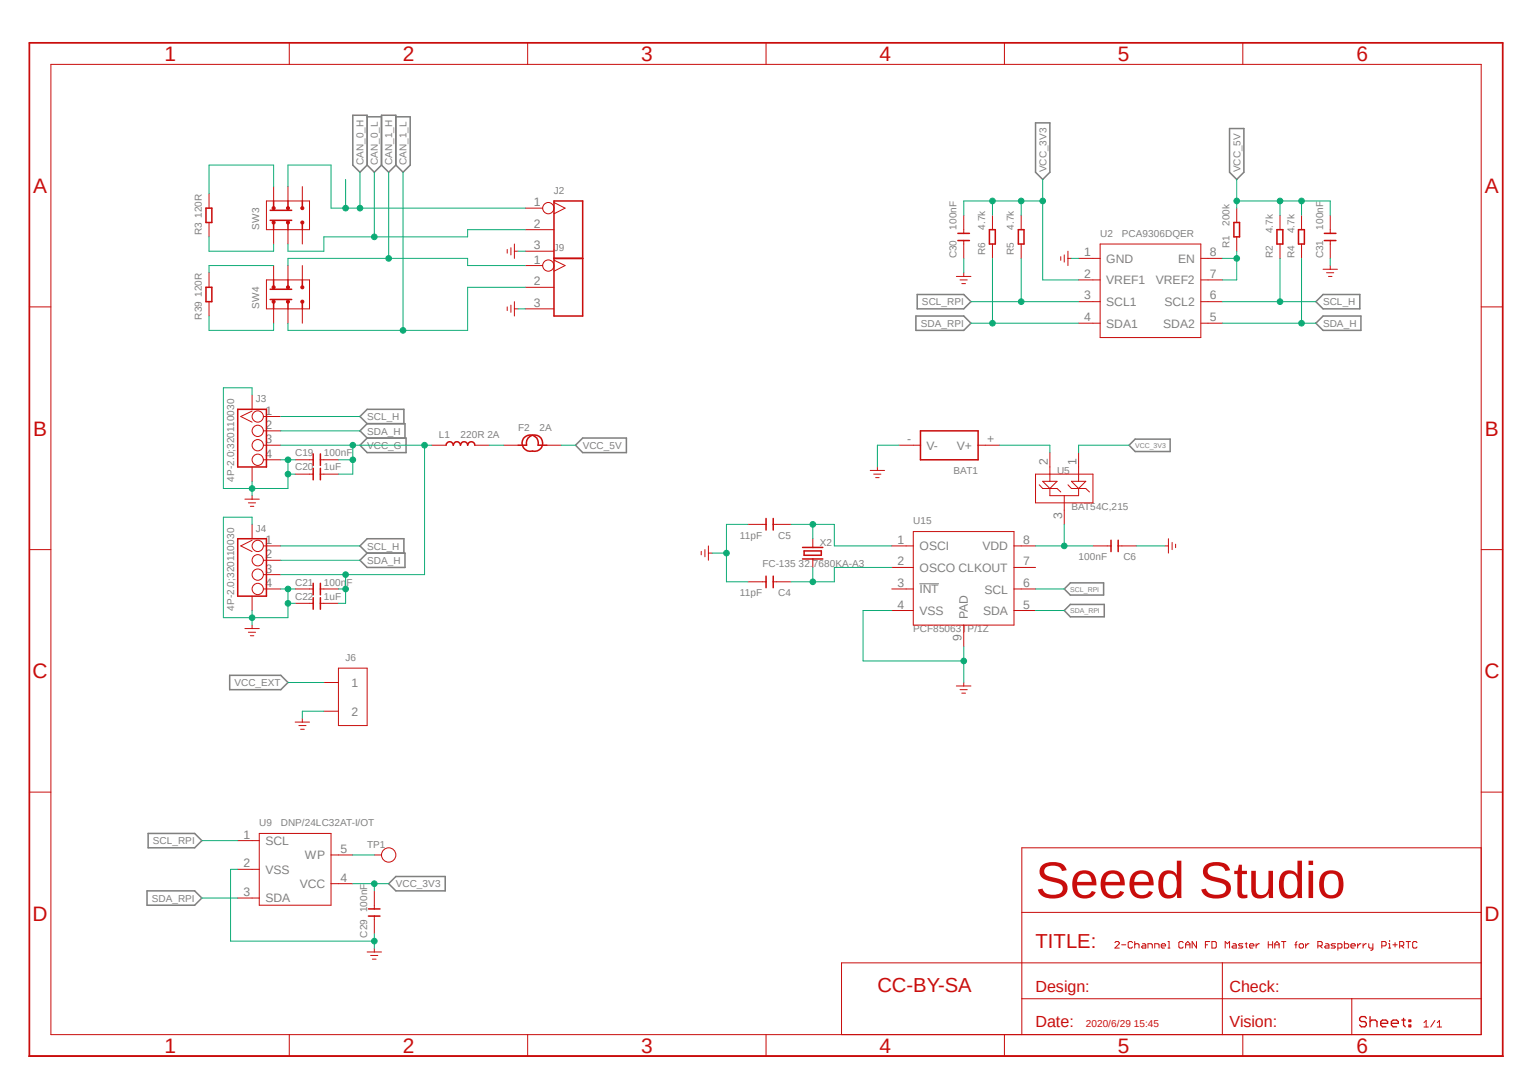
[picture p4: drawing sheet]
<svg xmlns="http://www.w3.org/2000/svg" width="297mm" height="210mm" viewBox="0 0 297 210" stroke-linecap="round" stroke-linejoin="round" font-family="sans-serif">
<path d="M292.9 8l-288.8 197.7M4.1 205.6l.2 .1" fill="none" stroke="#fff" stroke-width=".19"/>
<path d="M178.9 113.6h3.9" fill="none" stroke="#808080" stroke-width=".19"/>
<g fill="none" stroke="#808080" stroke-width=".3">
<path d="M68.7 22.4h2.8v9.7l-1.4 1.4-1.4-1.4zM71.5 32.1l1.4 1.4 1.4-1.4M71.5 22.7h2.8M74.3 32.1v-9.7h2.7v9.7M74.3 32.1l1.3 1.4 1.4-1.4M77 22.7h2.8v9.4l-1.4 1.4-1.4-1.4M201.5 23.9h2.8v9.6l-1.4 1.4-1.4-1.4zM239.3 25h2.8v8.5l-1.4 1.4-1.4-1.4zM178.5 57.3h9.1l1.4 1.4-1.4 1.4h-9.1zM256.1 58.7l1.4-1.4h7.2v2.8h-7.2zM178.3 61.5h9.3l1.4 1.4-1.4 1.4h-9.3zM256.1 62.9l1.4-1.4h7.4v2.8h-7.4z"/>
<path d="M70.1 86.7l1.4-1.4h7.5v2.8h-7.5zM71.5 82.5l-1.4 1.4 1.4 1.4M71.5 82.5h7.3v2.8M71.5 82.5l-1.4-1.4 1.4-1.4h7.1v2.8M112 86.7l1.4-1.4h8.5v2.8h-8.5zM219.8 86.7l1.1-1.2h6.9v2.4h-6.9zM71.5 107.7h7.3v2.7h-7.3l-1.4-1.3zM71.5 107.7l-1.4-1.4 1.4-1.4h7.1v2.8M207.1 118.8l1.2-1.2h6.6v2.5h-6.6zM208.3 113.5h6.5v2.3h-6.5l-1.2-1.2zM44.7 131.4h10l1.3 1.4-1.3 1.4h-10zM28.6 173.4h9.3l1.4 1.4-1.4 1.4h-9.3z"/>
<path d="M28.8 162.2h9.1l1.4 1.4-1.4 1.4h-9.1zM77 170.6h9.7v2.8h-9.7l-1.4-1.4z"/>
</g>
<path d="M5.7 205.7v-197.4h286.8v197.4M5.7 205.6h286.8" fill="none" stroke="#c90d0c" stroke-width=".34"/>
<g fill="none" stroke="#c90d0c" stroke-width=".19">
<path d="M9.9 12.5h278.4v188.9h-278.4zM56.3 8.3v4.2M102.7 8.3v4.2M149.1 8.3v4.2M195.5 8.3v4.2M241.9 8.3v4.2M40.7 37.7v2.8M51.9 39.1h8.3v5.6h-8.3zM53.3 36.3v2.8M56 36.3v2.8M58.8 36.3v2.8M107.8 39.4l2.2 1.1-2.2 1.1"/>
<path d="M5.7 59.7h4.2M40.7 43.3v2.8M40.7 53.1v2.8M40.7 58.7v2.8M53.3 44.7v2.8M56 44.7v2.8M58.8 44.7v2.8M98.7 48.6v.7M98.7 59.7v.8M99.4 48.2v1.4M99.4 59.4v1.4M100.1 48.9h.7"/>
<path d="M100.1 47.5v2.8M100.1 58.7v2.8M102.2 40.5h3.4M102.2 44.7h5.6M102.2 48.9h5.6M102.2 51.7h3.4M102.2 55.9h5.6M107.8 50.6l2.2 1.1-2.2 1.1M186.1 53.8h2.9M186.9 54.5h1.4M187.2 55.2h.7M187.6 41.9v3.5"/>
<path d="M187.6 46.8v3.5M187.6 53.1v.7M193.2 41.9v2.8M193.2 47.5v2.8M198.8 41.9v2.8M198.8 47.5v2.8M206.5 50v.7M207.1 49.6v1.4M207.9 50.3h.6M207.9 48.9v2.8M209.9 50.3h4.2M209.9 54.5h4.2"/>
<path d="M209.9 58.7h4.2M214.1 47.5h19.6v18.2h-19.6zM233.7 50.3h4.2M233.7 54.5h4.2M233.7 58.7h4.2M240.7 40.5v2.8M240.7 46.1v2.8M249.1 41.9v2.8M249.1 47.5v2.8M253.3 41.9v2.8M253.3 47.5v2.8M257.5 52.4h2.8"/>
<path d="M258.2 53.1h1.4M258.6 53.8h.6M258.9 41.9v3.5M258.9 46.8v3.5M258.9 51.7v.7M288.3 59.7h4.2M49.1 76.9v2.8M100.1 60.1h.7M102.2 60.1h5.6M209.9 62.9h4.2M233.7 62.9h4.2M47.7 97.2h2.8"/>
<path d="M48.3 97.9h1.4M48.7 98.6h.7M49.1 80l-2.2 1.1 2.2 1.1M49.1 90.9v2.8M49.1 96.5v.7M51.3 81.1h3.4M51.3 83.9h3.4M51.3 86.7h3.4M51.3 89.5h3.4M57.4 89.5h3.6M57.4 92.3h3.6M62.4 89.5h3.5"/>
<path d="M62.4 92.3h3.5M84 86.7h2.8M92.4 86.7h2.8M98 86.7h2.8M106.4 86.7h2.8M5.7 107h4.2M49.1 102.1v2.8M49.1 116v2.8M49.1 105.2l-2.2 1.1 2.2 1.1M51.3 106.3h3.4M51.3 109.1h3.4M51.3 111.8h3.4"/>
<path d="M51.3 114.6h3.4M57.4 114.6h3.6M57.4 117.4h3.6M62.4 114.6h3.5M62.4 117.4h3.5M288.3 107h4.2M47.7 122.3h2.8M48.3 123.1h1.4M48.7 123.7h.7M49.1 121.7v.6M58.8 139.8v.7M63 132.8h2.9"/>
<path d="M63 138.4h2.9M65.9 130h5.6v11.2h-5.6zM5.7 154.2h4.2M57.4 140.5h2.8M58.2 141.2h1.4M58.5 141.9h.7M288.3 154.2h4.2M46.3 163.6h4.2M46.3 169.2h4.2M46.3 174.8h4.2M50.5 162.2h13.9v14h-13.9zM64.4 172h4.3"/>
<path d="M64.4 166.4h4.3M72.9 166.4h1.4M72.9 173.4v3.5M72.9 178.3v3.5M198.9 177.6h89.4M288.3 165h-89.4v36.4M71.5 185.3h2.8M72.1 186h1.4M72.5 186.7h.7M72.9 184.6v.7M198.8 187.4h-35v14M198.9 194.4h89.4"/>
<path d="M198.9 187.4h89.4M217 183.5l.2-.2h.4l.2 .2v.2l-.8 .8h.8M218.3 183.9h.8M220.4 183.5l-.2-.2h-.4l-.2 .2v.8l.2 .2h.4l.2-.2M220.9 183.9l.2-.2h.4l.2 .2v.6M220.9 183.3v1.2M222.4 183.7h.4l.2 .2v.6h-.6l-.2-.2 .2-.2h.6M223.4 184.5v-.8h.7l.2 .2v.6M224.7 184.5v-.8h.7l.2 .2v.6M226 184.1h.9l-.2-.4h-.5l-.2 .2v.4l.2 .2h.5M227.3 184.5h.4M227.3 183.3h.2v1.2"/>
<path d="M230.3 183.5l-.2-.2h-.4l-.3 .2v.8l.3 .2h.4l.2-.2M230.8 183.9h.8M230.8 184.5v-.8l.4-.4 .4 .4v.8M232.9 183.3v1.2l-.9-1.2v1.2M234.6 183.9h.4M235.5 183.3h-.9v1.2M235.9 183.3h.6l.2 .2v.8l-.2 .2h-.6zM237.9 187.4v14M238.5 184.5v-1.2l.4 .4 .4-.4v1.2M240 183.7h.4l.2 .2v.6h-.6l-.2-.2 .2-.2h.6M241.9 183.7h-.6l-.3 .2 .9 .4-.2 .2h-.7M242.4 183.7h.3"/>
<path d="M242.6 183.5v.8l.1 .2M243.2 184.1h.9l-.3-.4h-.4l-.2 .2v.4l.2 .2h.4M244.5 183.7v.8M245.1 183.7h-.2l-.4 .4M246.8 183.9h.9M246.8 183.3v1.2M247.7 183.3v1.2M248.1 183.9h.9M248.1 184.5v-.8l.4-.4 .5 .4v.8M249.4 183.3h.9M249.9 183.3v1.2M252 183.9h.4"/>
<path d="M252.4 183.3l-.2 .2v1M252.9 183.9l.2-.2h.4l.2 .2v.4l-.2 .2h-.4l-.2-.2zM254.1 183.7v.8M254.8 183.7h-.2l-.5 .4M256.5 184.1h.6l.2-.2v-.4l-.2-.2h-.6v1.2M256.9 184.1l.4 .4M258 183.7h.4l.3 .2v.6h-.7l-.2-.2 .2-.2h.7M259.9 183.7h-.6l-.2 .2 .2 .2h.4l.2 .2-.2 .2h-.6M260.4 184.5h.6l.2-.2v-.4l-.2-.2h-.6v1.3M261.7 183.3v1.2h.6l.2-.2v-.4l-.2-.2h-.6M262.9 184.1h.9l-.2-.4h-.5l-.2 .2v.4l.2 .2h.5M263.1 194.4v7"/>
<path d="M264.2 183.7v.8M264.9 183.7h-.2l-.5 .4M265.3 183.7v.8M265.9 183.7h-.2l-.4 .4M266.4 183.7v.6l.2 .2h.6M267.2 183.7v1l-.4 .3M268.9 184.1h.7l.2-.2v-.4l-.2-.2h-.7v1.2M270.3 184.5h.4M270.3 183.7h.2v.8M270.5 183v.3M271.1 183.9h.8M271.5 183.5v.8"/>
<path d="M272.4 184.1h.6l.2-.2v-.4l-.2-.2h-.6v1.2M272.8 184.1l.4 .4M273.7 183.3h.8M274.1 183.3v1.2M275.8 183.5l-.2-.2h-.4l-.2 .2v.8l.2 .2h.4l.2-.2M277.2 199.1l.4-.5v1.3M277.2 199.9h.8M279.3 198.6l-.8 1.3M279.7 199.9h.9M279.7 199.1l.5-.5v1.3M56.3 201.4v4.3M102.7 201.4v4.3"/>
<path d="M149.1 201.4v4.3M195.5 201.4v4.3M241.9 201.4v4.3"/>
<circle cx="106.7" cy="51.7" r="1.1"/>
<circle cx="106.7" cy="40.5" r="1.1"/>
<circle cx="50.2" cy="81.1" r="1.1"/>
<circle cx="50.2" cy="83.9" r="1.1"/>
<circle cx="50.2" cy="86.7" r="1.1"/>
<circle cx="50.2" cy="89.5" r="1.1"/>
<circle cx="50.2" cy="109.1" r="1.1"/>
<circle cx="50.2" cy="111.8" r="1.1"/>
<circle cx="50.2" cy="114.6" r="1.1"/>
<circle cx="50.2" cy="106.3" r="1.1"/>
<circle cx="75.7" cy="166.4" r="1.39"/>
</g>
<g fill="none" stroke="#c90d0c" stroke-width=".3">
<path d="M107.8 39.1h5.6v22.4h-5.6zM40.1 40.5h1.1v2.8h-1.1zM40.1 55.9h1.1v2.8h-1.1zM53.3 43.6v1.1M56 43.6v1.1M58.8 43.6v1.1M107.8 50.3h5.6M186.4 45.4h2.3M186.4 46.8h2.3M192.6 44.7h1.1v2.8h-1.1zM198.2 44.7h1.1v2.8h-1.1zM240.2 43.3h1.1v2.8h-1.1z"/>
<path d="M248.5 44.7h1.2v2.8h-1.2zM252.7 44.7h1.2v2.8h-1.2zM257.8 45.4h2.2M257.8 46.8h2.2M46.3 79.7h5.6v11.2h-5.6zM61 88.3v2.3M61 91.1v2.3M62.4 88.3v2.3M62.4 91.1v2.3M86.8 86.7a.7 .7 0 0 1 .7-.7 .7 .7 0 0 1 .7 .7 .7 .7 0 0 1 .7-.7 .7 .7 0 0 1 .7 .7 .7 .7 0 0 1 .7-.7 .7 .7 0 0 1 .7 .7 .7 .7 0 0 1 .7-.7 .7 .7 0 0 1 .7 .7M100.8 86.7h1.7a1.6 1.6 0 0 1 1.4-2 1.6 1.6 0 0 1 1.7 1.7 1.6 1.6 0 0 1-2 1.4 1.6 1.6 0 0 1-2-1.4 1.6 1.6 0 0 1 1.7-1.7 1.6 1.6 0 0 1 1.4 2h1.7M46.3 104.9h5.6v11.1h-5.6z"/>
<path d="M61 113.5v2.3M61 116.3v2.3M62.4 113.5v2.3M62.4 116.3v2.3M71.7 178.3h2.3M71.7 176.9h2.3"/>
</g>
<path d="M265.9 198.2l-.3-.3h-.6l-.4 .3v.3l.4 .3h.6l.3 .4v.3l-.3 .4h-.6l-.4-.4M266.7 197.9v2M266.7 198.8l.3-.3h.7l.3 .3v1.1M268.7 199.2h1.4v-.4l-.4-.3h-.6l-.4 .3v.7l.4 .4h.6M270.8 199.2h1.4v-.4l-.4-.3h-.7l-.3 .3v.7l.3 .4h.7M272.8 198.5h.7M273.2 198.2v1.3l.3 .4M274.2 198.5h.4v.3h-.4zM274.2 199.5h.4v.4h-.4z" fill="none" stroke="#c90d0c" stroke-width=".25"/>
<circle cx="58.8" cy="43.3" r=".3" fill="#c90d0c"/>
<circle cx="58.8" cy="43.3" r=".3" fill="none" stroke="#c90d0c" stroke-width=".19"/>
<circle cx="56" cy="43.3" r=".3" fill="#c90d0c"/>
<circle cx="56" cy="43.3" r=".3" fill="none" stroke="#c90d0c" stroke-width=".19"/>
<circle cx="53.3" cy="43.3" r=".3" fill="#c90d0c"/>
<circle cx="53.3" cy="43.3" r=".3" fill="none" stroke="#c90d0c" stroke-width=".19"/>
<path d="M53.3 39.1v1.1M56 39.1v1.1M58.8 39.1v1.1M52.6 42.9h4.2" fill="none" stroke="#c90d0c" stroke-width=".3"/>
<circle cx="53.3" cy="40.5" r=".3" fill="#c90d0c"/>
<circle cx="53.3" cy="40.5" r=".3" fill="none" stroke="#c90d0c" stroke-width=".19"/>
<circle cx="56" cy="40.5" r=".3" fill="#c90d0c"/>
<circle cx="56" cy="40.5" r=".3" fill="none" stroke="#c90d0c" stroke-width=".19"/>
<circle cx="58.8" cy="40.5" r=".3" fill="#c90d0c"/>
<g fill="none" stroke="#c90d0c" stroke-width=".19">
<path d="M51.9 54.5h8.3v5.6h-8.3zM53.3 51.7v2.8M56 51.7v2.8M58.8 51.7v2.8M53.3 60.1v2.8M56 60.1v2.8M58.8 60.1v2.8"/>
<circle cx="58.8" cy="40.5" r=".3"/>
</g>
<path d="M52.6 40.9h4.2M53.3 59v1.1M56 59v1.1M58.8 59v1.1" fill="none" stroke="#c90d0c" stroke-width=".3"/>
<circle cx="58.8" cy="58.7" r=".3" fill="#c90d0c"/>
<circle cx="58.8" cy="58.7" r=".3" fill="none" stroke="#c90d0c" stroke-width=".19"/>
<circle cx="56" cy="58.7" r=".3" fill="#c90d0c"/>
<circle cx="56" cy="58.7" r=".3" fill="none" stroke="#c90d0c" stroke-width=".19"/>
<circle cx="53.3" cy="58.7" r=".3" fill="#c90d0c"/>
<circle cx="53.3" cy="58.7" r=".3" fill="none" stroke="#c90d0c" stroke-width=".19"/>
<path d="M52.6 58.3h4.2M53.3 54.5v1.1M56 54.5v1.1M58.8 54.5v1.1" fill="none" stroke="#c90d0c" stroke-width=".3"/>
<circle cx="53.3" cy="55.9" r=".3" fill="#c90d0c"/>
<circle cx="53.3" cy="55.9" r=".3" fill="none" stroke="#c90d0c" stroke-width=".19"/>
<circle cx="56" cy="55.9" r=".3" fill="#c90d0c"/>
<circle cx="56" cy="55.9" r=".3" fill="none" stroke="#c90d0c" stroke-width=".19"/>
<circle cx="58.8" cy="55.9" r=".3" fill="#c90d0c"/>
<g fill="none" stroke="#c90d0c" stroke-width=".19">
<path d="M169.4 91.6h2.8M170.1 92.3h1.3M170.4 93h.7M170.8 90.9v.7M175 86.7h4.2M190.4 86.7h4.2M201.5 92.3h11.2v5.6h-11.2zM202.3 94.4l.6 .7h2.8l.8 .7M202.9 93.7h2.8l-1.4 1.4zM204.3 95.1v1.4h5.6v-1.4M204.3 88.1v5.6M207.1 96.5v5.6"/>
<path d="M207.9 94.4l.6 .7h2.8l.7 .7M208.5 93.7h2.8l-1.4 1.4zM209.9 88.1v5.6M136.5 107.3v.7M137.2 107v1.4M137.9 106.3v2.8M137.9 107.7h.7M145.6 113.2h3.5M145.6 102.1h3.5M150.5 113.2h3.5M150.5 102.1h3.5M158.2 104.9v1.7"/>
<path d="M158.2 108.8v1.6M173.6 106.3h4.2M173.6 110.4h4.2M173.6 114.6h4.2M173.6 118.8h4.2M177.8 103.5h19.6v18.2h-19.6zM197.4 106.3h4.1M197.4 110.4h4.1M197.4 114.6h4.1M197.4 118.8h4.1M212.7 106.3h3.5M217.6 106.3h3.5"/>
<path d="M226.7 106.3h.7M227.4 104.9v2.8M228.1 105.6v1.4M228.8 105.9v.7M186.1 133.5h2.9M186.9 134.2h1.4M187.2 134.9h.7M187.6 121.7v4.2M187.6 132.8v.7"/>
<circle cx="58.8" cy="55.9" r=".3"/>
</g>
<path d="M52.6 56.3h4.2M179.2 83.9h11.2v5.6h-11.2zM149.1 100.9v2.3M149.1 112.1v2.3M150.5 100.9v2.3M150.5 112.1v2.3M156.2 106.6h3.9M156.2 108.8h3.9M156.5 107.2h3.4v.9h-3.4zM216.2 105.2v2.2M217.6 105.2v2.2" fill="none" stroke="#c90d0c" stroke-width=".3"/>
<path d="M49.1 76.9v-1.4h-5.6v19.6h12.5v-5.6h-1.3M49.1 93.7v1.4" fill="none" stroke="#0dab76" stroke-width=".19"/>
<circle cx="49.1" cy="95.1" r=".55" fill="#0dab76"/>
<g fill="none" stroke="#0dab76" stroke-width=".19">
<path d="M49.1 95.1v1.4M56 89.5h1.4"/>
<circle cx="49.1" cy="95.1" r=".55"/>
</g>
<circle cx="56.1" cy="89.5" r=".55" fill="#0dab76"/>
<g fill="none" stroke="#0dab76" stroke-width=".19">
<path d="M56 92.3h1.4"/>
<circle cx="56.1" cy="89.5" r=".55"/>
</g>
<circle cx="56.1" cy="92.3" r=".55" fill="#0dab76"/>
<g fill="none" stroke="#0dab76" stroke-width=".19">
<path d="M49.1 102.1v-1.4h-5.6v19.5h12.5v-5.6h-1.3M49.1 118.8v1.4"/>
<circle cx="56.1" cy="92.3" r=".55"/>
</g>
<circle cx="49.1" cy="120.2" r=".55" fill="#0dab76"/>
<g fill="none" stroke="#0dab76" stroke-width=".19">
<path d="M56 114.6h1.4M49.1 120.2v1.5"/>
<circle cx="49.1" cy="120.2" r=".55"/>
</g>
<circle cx="56.1" cy="114.6" r=".55" fill="#0dab76"/>
<g fill="none" stroke="#0dab76" stroke-width=".19">
<path d="M56 117.4h1.4"/>
<circle cx="56.1" cy="114.6" r=".55"/>
</g>
<circle cx="56.1" cy="117.4" r=".55" fill="#0dab76"/>
<g fill="none" stroke="#0dab76" stroke-width=".19">
<path d="M208.5 50.3h1.4M46.3 169.2h-1.4v14h28M72.9 181.8v2.8"/>
<circle cx="56.1" cy="117.4" r=".55"/>
</g>
<circle cx="72.9" cy="183.2" r=".55" fill="#0dab76"/>
<g fill="none" stroke="#0dab76" stroke-width=".19">
<path d="M100.8 48.9h1.4M187.6 50.3v2.8M258.9 50.3v1.4M100.8 60.1h1.4M138.6 107.7h2.8M145.6 102.1h-4.2v11.1h4.2M63 138.4h-4.2v1.4"/>
<circle cx="72.9" cy="183.2" r=".55"/>
</g>
<circle cx="141.4" cy="107.7" r=".55" fill="#0dab76"/>
<g fill="none" stroke="#0dab76" stroke-width=".19">
<path d="M175 86.7h-4.2v4.2M173.6 118.8h-5.6v9.9h19.6M221.1 106.3h5.6M187.6 125.9v6.9"/>
<circle cx="141.4" cy="107.7" r=".55"/>
</g>
<circle cx="187.6" cy="128.7" r=".55" fill="#0dab76"/>
<g fill="none" stroke="#0dab76" stroke-width=".19">
<path d="M193.2 50.3v12.6M189 62.9h20.9"/>
<circle cx="187.6" cy="128.7" r=".55"/>
</g>
<circle cx="193.2" cy="62.9" r=".55" fill="#0dab76"/>
<g fill="none" stroke="#0dab76" stroke-width=".19">
<path d="M189 58.7h20.9M198.8 50.3v8.4M201.5 118.8h5.6M39.3 174.8h7"/>
<circle cx="193.2" cy="62.9" r=".55"/>
</g>
<circle cx="198.8" cy="58.7" r=".55" fill="#0dab76"/>
<g fill="none" stroke="#0dab76" stroke-width=".19">
<path d="M253.3 50.3v12.6M237.9 62.9h18.2M54.7 83.9h15.4M54.7 109.1h15.4M201.5 114.6h5.6M39.3 163.6h7"/>
<circle cx="198.8" cy="58.7" r=".55"/>
</g>
<circle cx="253.3" cy="62.9" r=".55" fill="#0dab76"/>
<g fill="none" stroke="#0dab76" stroke-width=".19">
<path d="M237.9 58.7h18.2M249.1 50.3v8.4M54.7 81.1h15.4M54.7 106.3h15.4"/>
<circle cx="253.3" cy="62.9" r=".55"/>
</g>
<circle cx="249.1" cy="58.7" r=".55" fill="#0dab76"/>
<g fill="none" stroke="#0dab76" stroke-width=".19">
<path d="M240.7 34.9v5.6"/>
<circle cx="249.1" cy="58.7" r=".55"/>
</g>
<circle cx="240.7" cy="39.1" r=".55" fill="#0dab76"/>
<g fill="none" stroke="#0dab76" stroke-width=".19">
<path d="M240.7 39.1h12.6M249.1 39.1v2.8"/>
<circle cx="240.7" cy="39.1" r=".55"/>
</g>
<circle cx="249.1" cy="39.1" r=".55" fill="#0dab76"/>
<g fill="none" stroke="#0dab76" stroke-width=".19">
<path d="M253.3 41.9v-2.8h5.6v2.8"/>
<circle cx="249.1" cy="39.1" r=".55"/>
</g>
<circle cx="253.3" cy="39.1" r=".55" fill="#0dab76"/>
<g fill="none" stroke="#0dab76" stroke-width=".19">
<path d="M198.8 39.1v2.8M202.9 34.9v19.6h7M202.9 39.1h-9.7v2.8M109.2 86.7h2.8"/>
<circle cx="253.3" cy="39.1" r=".55"/>
</g>
<circle cx="198.8" cy="39.1" r=".55" fill="#0dab76"/>
<circle cx="198.8" cy="39.1" r=".55" fill="none" stroke="#0dab76" stroke-width=".19"/>
<circle cx="202.9" cy="39.1" r=".55" fill="#0dab76"/>
<g fill="none" stroke="#0dab76" stroke-width=".19">
<path d="M193.2 39.1h-5.6v2.8"/>
<circle cx="202.9" cy="39.1" r=".55"/>
</g>
<circle cx="193.2" cy="39.1" r=".55" fill="#0dab76"/>
<g fill="none" stroke="#0dab76" stroke-width=".19">
<path d="M68.7 172h6.9M72.9 172v1.4"/>
<circle cx="193.2" cy="39.1" r=".55"/>
</g>
<circle cx="72.9" cy="172" r=".55" fill="#0dab76"/>
<g fill="none" stroke="#0dab76" stroke-width=".19">
<path d="M237.9 50.3h2.8M240.7 48.9v5.6h-2.8M219.8 86.7h-9.9v1.4M56 132.8h7"/>
<circle cx="72.9" cy="172" r=".55"/>
</g>
<circle cx="240.7" cy="50.3" r=".55" fill="#0dab76"/>
<g fill="none" stroke="#0dab76" stroke-width=".19">
<path d="M54.7 111.8h12.6v2.8h-1.4"/>
<circle cx="240.7" cy="50.3" r=".55"/>
</g>
<circle cx="67.3" cy="111.8" r=".55" fill="#0dab76"/>
<g fill="none" stroke="#0dab76" stroke-width=".19">
<path d="M67.3 114.6v2.8h-1.4"/>
<circle cx="67.3" cy="111.8" r=".55"/>
</g>
<circle cx="67.3" cy="114.6" r=".55" fill="#0dab76"/>
<g fill="none" stroke="#0dab76" stroke-width=".19">
<path d="M54.7 86.7h14v2.8h-2.8M67.3 111.8h15.3"/>
<circle cx="67.3" cy="114.6" r=".55"/>
</g>
<circle cx="68.7" cy="86.7" r=".55" fill="#0dab76"/>
<g fill="none" stroke="#0dab76" stroke-width=".19">
<path d="M68.7 89.5v2.8h-2.8"/>
<circle cx="68.7" cy="86.7" r=".55"/>
</g>
<circle cx="68.7" cy="89.5" r=".55" fill="#0dab76"/>
<g fill="none" stroke="#0dab76" stroke-width=".19">
<path d="M68.7 86.7h15.3M82.6 86.7v25.1"/>
<circle cx="68.7" cy="89.5" r=".55"/>
</g>
<circle cx="82.6" cy="86.7" r=".55" fill="#0dab76"/>
<g fill="none" stroke="#0dab76" stroke-width=".19">
<path d="M67.3 34.9v5.6h34.9M70.1 33.5v7M68.7 166.4h4.2"/>
<circle cx="82.6" cy="86.7" r=".55"/>
</g>
<circle cx="70.1" cy="40.5" r=".55" fill="#0dab76"/>
<g fill="none" stroke="#0dab76" stroke-width=".19">
<path d="M64.4 32.1v8.4h2.9"/>
<circle cx="70.1" cy="40.5" r=".55"/>
</g>
<circle cx="67.3" cy="40.5" r=".55" fill="#0dab76"/>
<g fill="none" stroke="#0dab76" stroke-width=".19">
<path d="M64.4 32.1h-8.4v4.2M72.9 33.5v12.6M63 46.1h28"/>
<circle cx="67.3" cy="40.5" r=".55"/>
</g>
<circle cx="72.9" cy="46.1" r=".55" fill="#0dab76"/>
<g fill="none" stroke="#0dab76" stroke-width=".19">
<path d="M75.6 33.5v16.8h15.4v1.4h11.2M63 46.1v2.8h-7v-1.4M102.2 44.7h-11.2v1.4"/>
<circle cx="72.9" cy="46.1" r=".55"/>
</g>
<circle cx="75.7" cy="50.3" r=".55" fill="#0dab76"/>
<g fill="none" stroke="#0dab76" stroke-width=".19">
<path d="M78.4 33.5v30.8M75.6 50.3h-19.6v1.4M102.2 55.9h-11.2v8.4h-35"/>
<circle cx="75.7" cy="50.3" r=".55"/>
</g>
<circle cx="78.4" cy="64.3" r=".55" fill="#0dab76"/>
<g fill="none" stroke="#0dab76" stroke-width=".19">
<path d="M53.3 36.3v-4.2h-12.6v5.6M40.7 46.1v2.8h12.6v-1.4M53.3 51.7h-12.6v1.4M40.7 61.5v2.8h12.6v-1.4M56 62.9v1.4M95.2 86.7h2.8M154 113.2h8.4M158.2 110.4v2.8"/>
<circle cx="78.4" cy="64.3" r=".55"/>
</g>
<circle cx="158.2" cy="113.2" r=".55" fill="#0dab76"/>
<g fill="none" stroke="#0dab76" stroke-width=".19">
<path d="M154 102.1h8.4v4.2M158.2 102.1v2.8M173.6 110.4h-11.2v2.8"/>
<circle cx="158.2" cy="113.2" r=".55"/>
</g>
<circle cx="158.2" cy="102.1" r=".55" fill="#0dab76"/>
<g fill="none" stroke="#0dab76" stroke-width=".19">
<path d="M162.4 106.3h11.2M201.5 106.3h11.2M207.1 102.1v4.2"/>
<circle cx="158.2" cy="102.1" r=".55"/>
</g>
<circle cx="207.1" cy="106.3" r=".55" fill="#0dab76"/>
<g fill="none" stroke="#0dab76" stroke-width=".19">
<path d="M194.6 86.7h9.7v1.4"/>
<circle cx="207.1" cy="106.3" r=".55"/>
</g>
<text font-size="10" fill="#c90d0c" x="201.5" y="174.8">Seeed Studio</text>
<g font-size="4.1" fill="#c90d0c">
<text x="32" y="11.9">1</text>
<text x="78.4" y="11.9">2</text>
<text x="124.8" y="11.9">3</text>
<text x="171.2" y="11.9">4</text>
<text x="217.6" y="11.9">5</text>
<text x="264" y="11.9">6</text>
<text x="6.4" y="37.6">A</text>
<text x="289" y="37.6">A</text>
<text x="6.4" y="84.8">B</text>
<text x="289" y="84.8">B</text>
<text x="6.3" y="132">C</text>
<text x="288.9" y="132">C</text>
<text x="6.3" y="179.2">D</text>
<text x="288.9" y="179.2">D</text>
<text x="32" y="204.9">1</text>
<text x="78.4" y="204.9">2</text>
<text x="124.8" y="204.9">3</text>
<text x="171.2" y="204.9">4</text>
<text x="217.6" y="204.9">5</text>
<text x="264" y="204.9">6</text>
</g>
<g font-size="3.9" fill="#c90d0c">
<text x="201.5" y="184.6">TITLE:</text>
<text x="170.8" y="193">CC-BY-SA</text>
</g>
<g font-size="3.1" fill="#c90d0c">
<text x="201.5" y="193">Design:</text>
<text x="239.3" y="193">Check:</text>
<text x="201.5" y="200">Date:</text>
<text x="239.3" y="200">Vision:</text>
</g>
<g font-size="2.4" fill="#808080">
<text x="103.9" y="40.1">1</text>
<text x="103.9" y="44.3">2</text>
<text x="103.9" y="48.5">3</text>
<text x="103.9" y="51.3">1</text>
<text x="211" y="49.9">1</text>
<text x="215.3" y="51.1">GND</text>
<text x="229.3" y="51.2">EN</text>
<text x="235.5" y="49.9">8</text>
<text x="103.9" y="55.5">2</text>
<text x="103.9" y="59.7">3</text>
<text x="211" y="54.1">2</text>
<text x="211" y="58.3">3</text>
<text x="215.3" y="55.3">VREF1</text>
<text x="215.3" y="59.5">SCL1</text>
<text x="225" y="55.4">VREF2</text>
<text x="226.7" y="59.6">SCL2</text>
<text x="235.5" y="58.3">6</text>
<text x="235.5" y="54.1">7</text>
<text x="211" y="62.5">4</text>
<text x="215.3" y="63.8">SDA1</text>
<text x="226.4" y="63.8">SDA2</text>
<text x="235.5" y="62.5">5</text>
<text x="51.6" y="80.7">1</text>
<text x="51.6" y="83.5">2</text>
<text x="51.6" y="86.3">3</text>
<text x="51.6" y="89.1">4</text>
<text x="176.6" y="86.3">-</text>
<text x="180.3" y="87.5">V-</text>
<text x="186.2" y="87.5">V+</text>
<text x="192.2" y="86.3">+</text>
<text x="204" y="90.5" transform="rotate(-90 204 90.5)">2</text>
<text x="209.6" y="90.5" transform="rotate(-90 209.6 90.5)">1</text>
<text x="206.8" y="101" transform="rotate(-90 206.8 101)">3</text>
<text x="51.6" y="105.9">1</text>
<text x="174.7" y="105.9">1</text>
<text x="178.9" y="107.1">OSCI</text>
<text x="191.2" y="107.1">VDD</text>
<text x="199.1" y="105.9">8</text>
<text x="51.6" y="108.7">2</text>
<text x="51.6" y="111.5">3</text>
<text x="174.7" y="110.1">2</text>
<text x="178.9" y="111.3">OSCO CLKOUT</text>
<text x="199.1" y="110.1">7</text>
<text x="51.6" y="114.3">4</text>
<text x="174.7" y="114.3">3</text>
<text x="174.7" y="118.4">4</text>
<text x="178.9" y="115.5">INT</text>
<text x="178.9" y="119.7">VSS</text>
<text x="191.3" y="119.7">SDA</text>
<text x="191.6" y="115.5">SCL</text>
<text x="199.1" y="114.3">6</text>
<text x="199.1" y="118.4">5</text>
<text x="187.2" y="124.8" transform="rotate(-90 187.2 124.8)">9</text>
<text x="188.4" y="120.5" transform="rotate(-90 188.4 120.5)">PAD</text>
<text x="68.4" y="133.7">1</text>
<text x="68.4" y="139.3">2</text>
<text x="47.4" y="163.2">1</text>
<text x="51.6" y="164.5">SCL</text>
<text x="59.4" y="167.3">WP</text>
<text x="66.3" y="166">5</text>
<text x="47.4" y="168.8">2</text>
<text x="51.6" y="170.1">VSS</text>
<text x="58.3" y="172.8">VCC</text>
<text x="66.3" y="171.6">4</text>
<text x="47.4" y="174.4">3</text>
<text x="51.6" y="175.6">SDA</text>
</g>
<g font-size="1.9" fill="#808080">
<text x="70.7" y="32.1" transform="rotate(-90 70.7 32.1)">CAN_0_H</text>
<text x="73.5" y="32.1" transform="rotate(-90 73.5 32.1)">CAN_0_L</text>
<text x="76.3" y="32.1" transform="rotate(-90 76.3 32.1)">CAN_1_H</text>
<text x="79.1" y="32.1" transform="rotate(-90 79.1 32.1)">CAN_1_L</text>
<text x="203.7" y="33.5" transform="rotate(-90 203.7 33.5)">VCC_3V3</text>
<text x="241.4" y="33.5" transform="rotate(-90 241.4 33.5)">VCC_5V</text>
<text x="107.8" y="37.7">J2</text>
<text x="39.3" y="45.8" transform="rotate(-90 39.3 45.8)">R3</text>
<text x="39.3" y="42.4" transform="rotate(-90 39.3 42.4)">120R</text>
<text x="50.5" y="44.7" transform="rotate(-90 50.5 44.7)">SW3</text>
<text x="186.2" y="44.7" transform="rotate(-90 186.2 44.7)">100nF</text>
<text x="191.8" y="44.7" transform="rotate(-90 191.8 44.7)">4.7k</text>
<text x="197.4" y="44.7" transform="rotate(-90 197.4 44.7)">4.7k</text>
<text x="214.1" y="46.1">U2</text>
<text x="218.4" y="46.1">PCA9306DQER</text>
<text x="239.3" y="44" transform="rotate(-90 239.3 44)">200k</text>
<text x="247.7" y="45.4" transform="rotate(-90 247.7 45.4)">4.7k</text>
<text x="251.9" y="45.4" transform="rotate(-90 251.9 45.4)">4.7k</text>
<text x="257.5" y="44.7" transform="rotate(-90 257.5 44.7)">100nF</text>
<text x="107.8" y="48.9">J9</text>
<text x="186.2" y="50.3" transform="rotate(-90 186.2 50.3)">C30</text>
<text x="191.8" y="49.6" transform="rotate(-90 191.8 49.6)">R6</text>
<text x="197.4" y="49.6" transform="rotate(-90 197.4 49.6)">R5</text>
<text x="239.3" y="48.2" transform="rotate(-90 239.3 48.2)">R1</text>
<text x="247.7" y="50.3" transform="rotate(-90 247.7 50.3)">R2</text>
<text x="251.9" y="50.3" transform="rotate(-90 251.9 50.3)">R4</text>
<text x="257.5" y="50.3" transform="rotate(-90 257.5 50.3)">C31</text>
<text x="39.3" y="57.8" transform="rotate(-90 39.3 57.8)">120R</text>
<text x="179.5" y="59.4">SCL_RPI</text>
<text x="257.5" y="59.4">SCL_H</text>
<text x="39.3" y="62.2" transform="rotate(-90 39.3 62.2)">R39</text>
<text x="50.5" y="60.1" transform="rotate(-90 50.5 60.1)">SW4</text>
<text x="179.2" y="63.6">SDA_RPI</text>
<text x="257.5" y="63.6">SDA_H</text>
<text x="49.8" y="78.3">J3</text>
<text x="71.5" y="81.8">SCL_H</text>
<text x="100.8" y="83.9">F2</text>
<text x="105" y="83.9">2A</text>
<text x="57.4" y="88.8">C19</text>
<text x="63" y="88.8">100nF</text>
<text x="71.5" y="84.6">SDA_H</text>
<text x="71.5" y="87.4">VCC_G</text>
<text x="85.4" y="85.3">L1</text>
<text x="89.6" y="85.3">220R 2A</text>
<text x="113.4" y="87.4">VCC_5V</text>
<text x="45.6" y="93.7" transform="rotate(-90 45.6 93.7)">4P-2.0;320110030</text>
<text x="57.4" y="91.6">C20</text>
<text x="63" y="91.6">1uF</text>
<text x="185.6" y="92.3">BAT1</text>
<text x="205.7" y="92.3">U5</text>
<text x="208.5" y="99.3">BAT54C,215</text>
<text x="49.8" y="103.5">J4</text>
<text x="71.5" y="107">SCL_H</text>
<text x="144" y="104.9">11pF</text>
<text x="151.5" y="104.9">C5</text>
<text x="159.6" y="106.3">X2</text>
<text x="177.8" y="102.1">U15</text>
<text x="57.4" y="114">C21</text>
<text x="63" y="114">100nF</text>
<text x="71.5" y="109.8">SDA_H</text>
<text x="148.4" y="110.4">FC-135 32.7680KA-A3</text>
<text x="209.9" y="109.1">100nF</text>
<text x="218.7" y="109.1">C6</text>
<text x="45.6" y="118.9" transform="rotate(-90 45.6 118.9)">4P-2.0;320110030</text>
<text x="57.4" y="116.8">C22</text>
<text x="63" y="116.8">1uF</text>
<text x="144" y="116">11pF</text>
<text x="151.5" y="116">C4</text>
<text x="177.8" y="123.1">PCF85063TP/1Z</text>
<text x="67.3" y="128.7">J6</text>
<text x="45.6" y="133.5">VCC_EXT</text>
<text x="50.5" y="160.8">U9</text>
<text x="54.7" y="160.8">DNP/24LC32AT-I/OT</text>
<text x="29.8" y="164.3">SCL_RPI</text>
<text x="71.5" y="165">TP1</text>
<text x="77" y="172.7">VCC_3V3</text>
<text x="29.5" y="175.5">SDA_RPI</text>
<text x="71.5" y="177.6" transform="rotate(-90 71.5 177.6)">100nF</text>
<text x="71.5" y="182.5" transform="rotate(-90 71.5 182.5)">C29</text>
</g>
<text font-size="1.9" fill="#c90d0c" x="211.3" y="200">2020/6/29 15:45</text>
<g font-size="1.4" fill="#808080">
<text x="220.9" y="87.2">VCC_3V3</text>
<text x="208.3" y="119.3">SDA_RPI</text>
<text x="208.3" y="115.1">SCL_RPI</text>
</g>
</svg>
